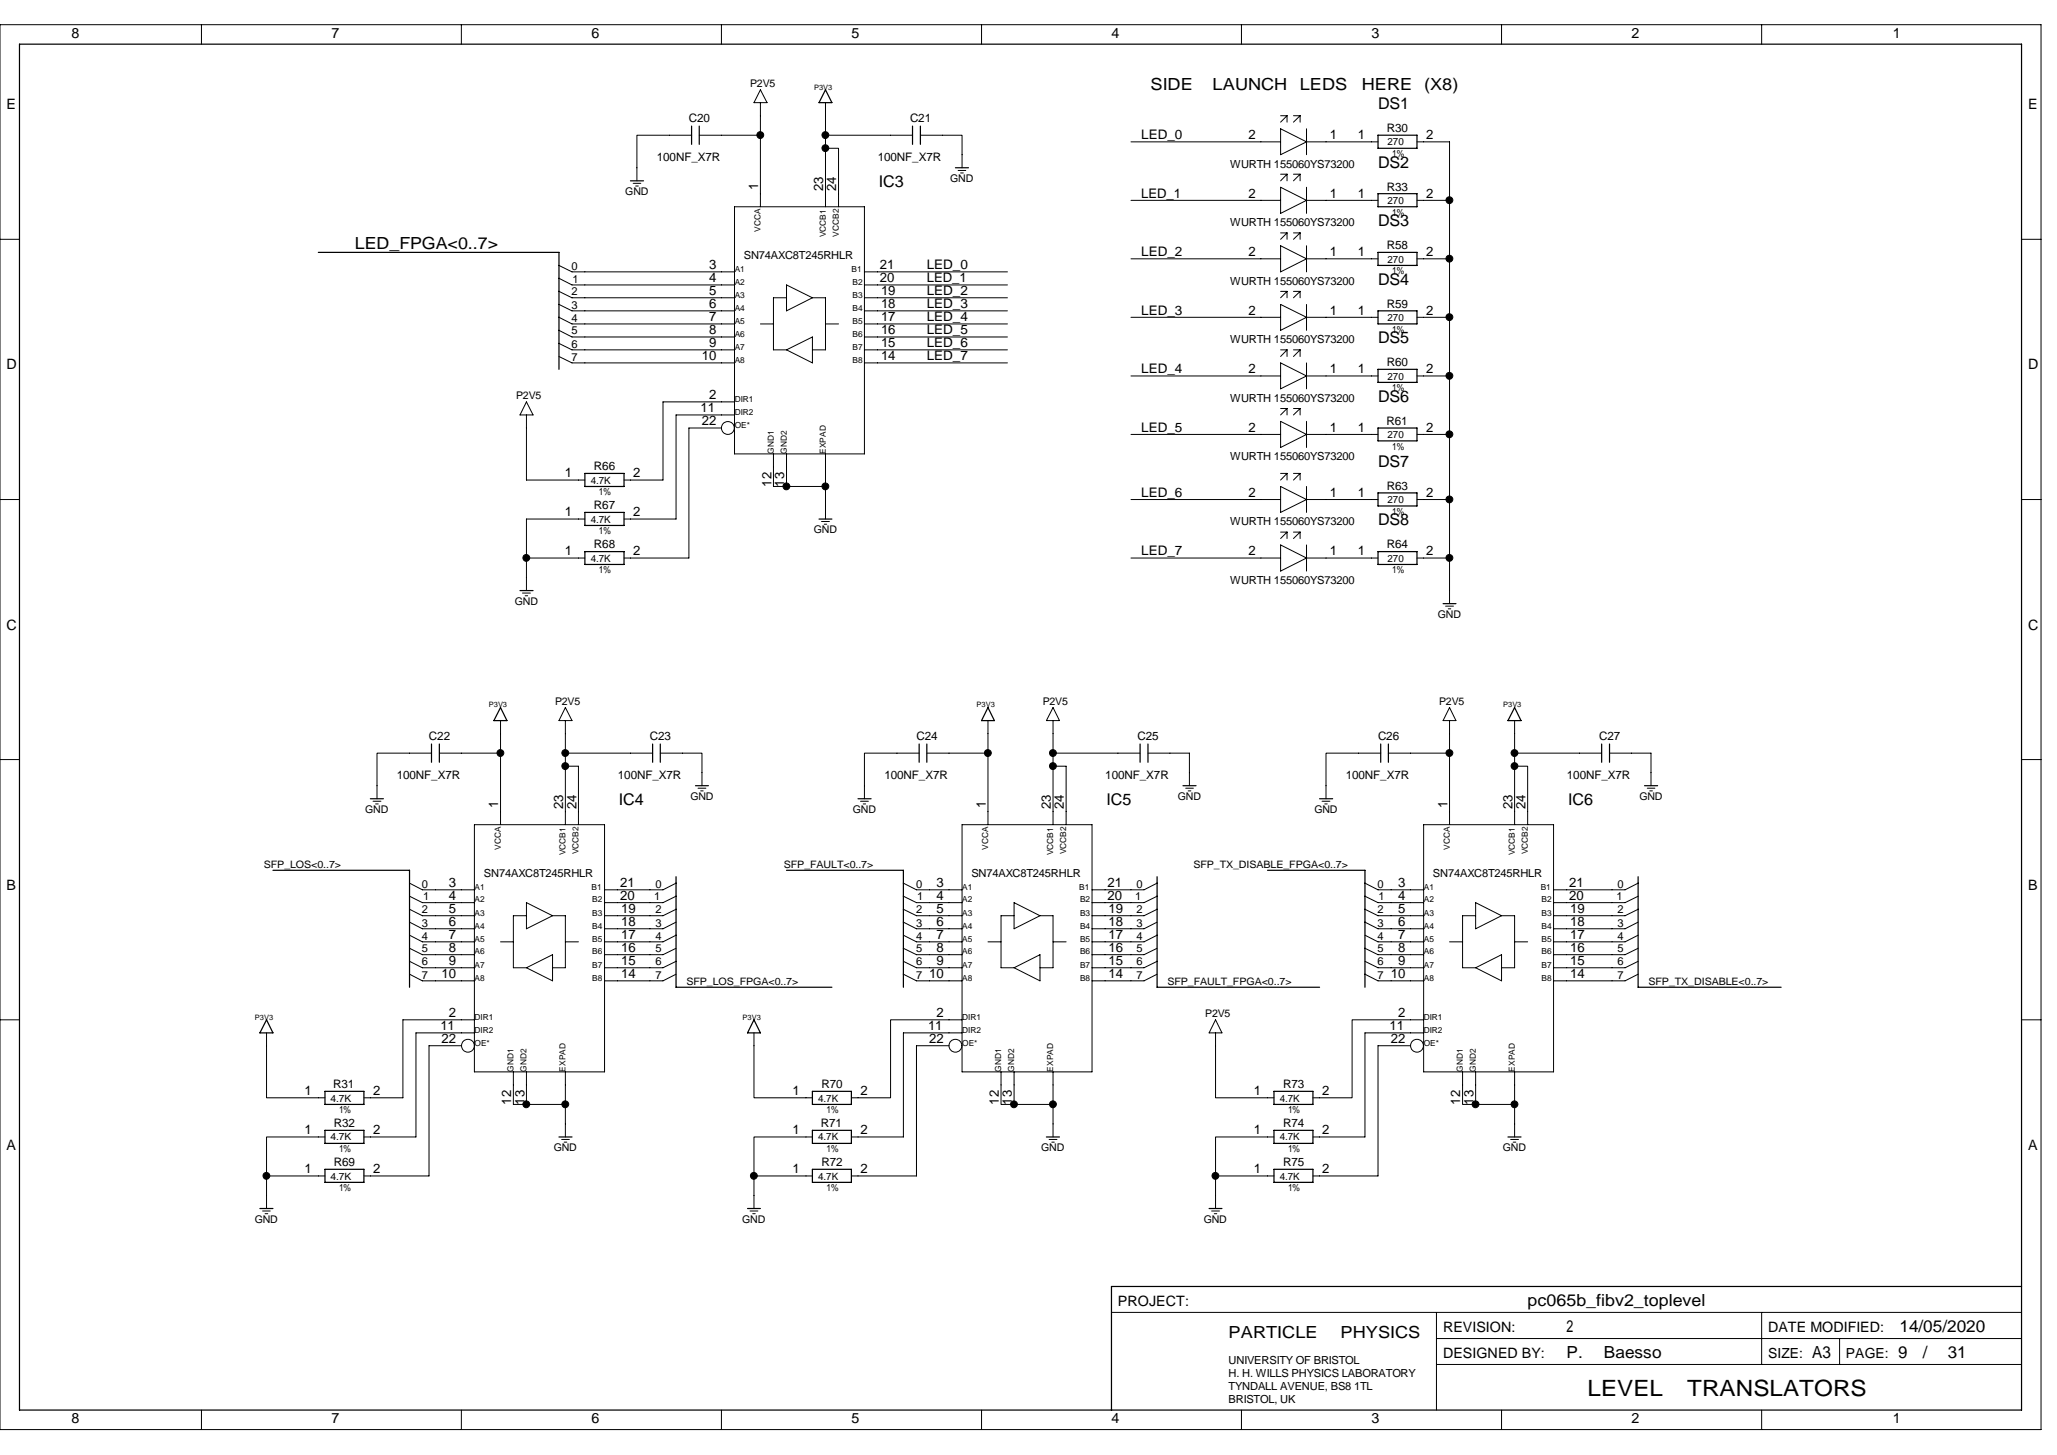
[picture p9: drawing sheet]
<svg xmlns="http://www.w3.org/2000/svg" width="420mm" height="297mm" viewBox="0 0 420 297" stroke-linecap="round" stroke-linejoin="round" font-family="sans-serif">
<g fill="none" stroke="#000" stroke-width=".2">
<path d="M0 5h416.9v286.8h-416.9zM41.1 5v4M94.2 5v4M147.4 5v4M155.3 18.3l1.4 2.7h-2.7zM200.5 5v4M253.6 5v4M306.7 5v4M359.8 5v4M129.3 37.4h1.6M129.8 38h.6M141.3 27.6h-11.2v9.3"/>
<path d="M142.8 27.6h12.5M155.3 21v21.2M168.6 27.6v14.6M168.6 30.3h2.7v11.9M168.6 21v6.6M168.6 27.6h17.8M188 27.6h8.5v6.7M195.7 34.8h1.6M196.2 35.3h.6M231 29h30.6M261.6 26.3l5.3 2.7-5.3 2.6zM261.6 38.2l5.3 2.7-5.3 2.7z"/>
<path d="M261.6 23.6h1.3M261.6 35.6h1.3M262.9 23.6v1.3M262.9 35.6v1.3M262.9 23.6l-1.3 1.3M262.9 35.6l-1.3 1.3M264.2 23.6h1.4M264.2 35.6h1.4M265.6 23.6v1.3M265.6 35.6v1.3M265.6 23.6l-1.4 1.3M265.6 35.6l-1.4 1.3"/>
<path d="M266.9 29h14.6M266.9 26.3v5.3M266.9 38.2v5.4M289.4 29h6.7v11.9h-6.7M0 48.9h4M114.2 54.2l2.6 1.3h33.2M114.2 56.8l2.6 1.4h33.2M114.2 59.5l2.6 1.3h33.2M150 42.2h26.6v50.5h-26.6zM160.7 58.2l5.2 2.6-5.2 2.7zM176.6 55.5h29.2M176.6 58.2h29.2"/>
<path d="M231 40.9h30.6M231 52.8h30.6M261.6 50.2l5.3 2.6-5.3 2.7zM261.6 47.5h1.3M261.6 59.5h1.3M262.9 47.5v1.4M262.9 59.5v1.3M262.9 47.5l-1.3 1.4M262.9 59.5l-1.3 1.3M264.2 47.5h1.4M264.2 59.5h1.4M265.6 47.5v1.4"/>
<path d="M265.6 59.5v1.3M265.6 47.5l-1.4 1.4M265.6 59.5l-1.4 1.3M266.9 50.2v5.3M266.9 40.9h14.6M266.9 52.8h14.6M296.1 40.9v11.9h-6.7M296.1 52.8v12h-6.7M412.9 48.9h4M114.2 62.1l2.6 1.4h33.2M114.2 64.8l2.6 1.3h33.2M114.2 67.4l2.6 1.4h33.2"/>
<path d="M114.2 70.1l2.6 1.3h33.2M114.2 72.8l2.6 1.3h33.2M155.3 66.1h2.7M160.7 71.4l5.2-2.6v5.3zM160.7 60.8h-2.7v10.6h2.7M165.9 60.8h2.7v10.6h-2.7M168.6 66.1h2.7M176.6 60.8h29.2M176.6 63.5h29.2M176.6 66.1h29.2M176.6 68.8h29.2M176.6 71.4h29.2"/>
<path d="M176.6 74.1h29.2M231 64.8h30.6M231 76.8h30.6M261.6 62.1l5.3 2.7-5.3 2.6zM261.6 74.1l5.3 2.7-5.3 2.6zM261.6 71.4h1.3M262.9 71.4v1.4M262.9 71.4l-1.3 1.4M264.2 71.4h1.4M265.6 71.4v1.4M265.6 71.4l-1.4 1.4M266.9 62.1v5.3"/>
<path d="M266.9 74.1v5.3M266.9 64.8h14.6M266.9 76.8h14.6M296.1 64.8v12h-6.7M296.1 76.8v11.9h-6.7M107.5 82l1.4 2.7h-2.7zM107.5 84.7v13.3h12M147.4 87.4h-6.7v26.5h-13.2M150 84.7h-11.9v21.3h-10.6M150 82h-14.6v16h-7.9M158 92.7v6.6h2.7M160.7 92.7v6.6h7.9"/>
<path d="M168.6 92.7v13.3M231 88.7h30.6M261.6 86l5.3 2.7-5.3 2.7zM261.6 99.3l5.3 2.7-5.3 2.6zM261.6 83.4h1.3M261.6 96.6h1.3M262.9 83.4v1.3M262.9 96.6v1.4M262.9 83.4l-1.3 1.3M262.9 96.6l-1.3 1.4M264.2 83.4h1.4M264.2 96.6h1.4"/>
<path d="M265.6 83.4v1.3M265.6 96.6v1.4M265.6 83.4l-1.4 1.3M265.6 96.6l-1.4 1.4M266.9 86v5.4M266.9 99.3v5.3M266.9 88.7h14.6M296.1 88.7v13.3h-6.7M0 102h4M107.5 113.9h12M119.5 106h-12v14.6M167.8 106.5h1.6"/>
<path d="M168.4 107h.5M231 113.9h30.6M231 102h30.6M261.6 111.3l5.3 2.6-5.3 2.7zM261.6 108.6h1.3M262.9 108.6v1.3M262.9 108.6l-1.3 1.3M264.2 108.6h1.4M265.6 108.6v1.3M265.6 108.6l-1.4 1.3M266.9 111.3v5.3M266.9 113.9h14.6"/>
<path d="M266.9 102h14.6M296.1 102v11.9h-6.7M296.1 113.9v9.3M412.9 102h4M106.7 121.1h1.6M107.3 121.6h.5M295.3 123.7h1.6M295.8 124.3h.5M0 155.1h4M88.1 153.8h-11.1v9.3M89.7 153.8h12.5M102.2 147.1v21.3"/>
<path d="M115.5 153.8v14.6M115.5 153.8h17.8M115.5 147.1v6.7M115.5 156.4h2.7v12M115.5 144.4l1.3 2.7h-2.6zM134.9 153.8h8.5v6.6M187.7 153.8h-11.1v9.3M189.3 153.8h12.5M201.8 147.1v21.3M215.1 153.8v14.6M215.1 153.8h17.8M215.1 147.1v6.7"/>
<path d="M215.1 156.4h2.7v12M215.1 144.4l1.3 2.7h-2.7zM234.5 153.8h8.4v6.6M282 153.8h-11.2v9.3M283.6 153.8h12.5M296.1 144.4l1.3 2.7h-2.6zM296.1 147.1v21.3M309.4 153.8v14.6M309.4 156.4h2.6v12M309.4 153.8h17.7M309.4 147.1v6.7M328.8 153.8h8.4v6.6"/>
<path d="M412.9 155.1h4M76.2 163.6h1.6M76.7 164.1h.6M96.9 168.4h26.6v50.4h-26.6zM142.6 160.9h1.6M143.1 161.5h.5M175.8 163.6h1.6M176.3 164.1h.5M196.5 168.4h26.6v50.4h-26.6zM242.2 160.9h1.6M242.7 161.5h.5M270 163.6h1.6"/>
<path d="M270.6 164.1h.5M290.8 168.4h26.5v50.4h-26.5zM336.5 160.9h1.5M337 161.5h.5M83.7 193.6l2.6 1.3h10.6M83.7 196.3l2.6 1.3h10.6M83.7 185.6l2.6 1.3h10.6M83.7 190.9l2.6 1.4h10.6M83.7 198.9l2.6 1.3h10.6M83.7 183l2.6 1.3h10.6M83.7 188.3l2.6 1.3h10.6M83.7 180.3l2.6 1.4h10.6"/>
<path d="M102.2 192.3h2.7M107.5 197.6l5.4-2.7v5.3zM107.5 184.3l5.4 2.6-5.4 2.7zM107.5 186.9h-2.6v10.7h2.6M112.9 186.9h2.6v10.7h-2.6M115.5 192.3h2.7M138.1 193.6l-2.7 1.3h-11.9M138.1 196.3l-2.7 1.3h-11.9M138.1 185.6l-2.7 1.3h-11.9M138.1 190.9l-2.7 1.4h-11.9M138.1 198.9l-2.7 1.3h-11.9M138.1 183l-2.7 1.3h-11.9"/>
<path d="M138.1 188.3l-2.7 1.3h-11.9M138.1 180.3l-2.7 1.4h-11.9M184.5 193.6l2.7 1.3h9.3M184.5 196.3l2.7 1.3h9.3M184.5 185.6l2.7 1.3h9.3M184.5 190.9l2.7 1.4h9.3M184.5 198.9l2.7 1.3h9.3M184.5 183l2.7 1.3h9.3M184.5 188.3l2.7 1.3h9.3M184.5 180.3l2.7 1.4h9.3M201.8 192.3h2.7M207.1 197.6l5.3-2.7v5.3z"/>
<path d="M207.1 184.3l5.3 2.6-5.3 2.7zM207.1 186.9h-2.6v10.7h2.6M212.4 186.9h2.7v10.7h-2.7M215.1 192.3h2.7M236.3 193.6l-2.6 1.3h-10.6M236.3 196.3l-2.6 1.3h-10.6M236.3 185.6l-2.6 1.3h-10.6M236.3 190.9l-2.6 1.4h-10.6M236.3 198.9l-2.6 1.3h-10.6M236.3 183l-2.6 1.3h-10.6M236.3 188.3l-2.6 1.3h-10.6M236.3 180.3l-2.6 1.4h-10.6"/>
<path d="M278.8 193.6l2.7 1.3h9.3M278.8 196.3l2.7 1.3h9.3M278.8 185.6l2.7 1.3h9.3M278.8 190.9l2.7 1.4h9.3M278.8 198.9l2.7 1.3h9.3M278.8 183l2.7 1.3h9.3M278.8 188.3l2.7 1.3h9.3M278.8 180.3l2.7 1.4h9.3M296.1 192.3h2.6M301.4 197.6l5.3-2.7v5.3zM301.4 184.3l5.3 2.6-5.3 2.7zM301.4 186.9h-2.7v10.7h2.7"/>
<path d="M306.7 186.9h2.7v10.7h-2.7M309.4 192.3h2.6M334.6 193.6l-2.7 1.3h-14.6M334.6 196.3l-2.7 1.3h-14.6M334.6 185.6l-2.7 1.3h-14.6M334.6 190.9l-2.7 1.4h-14.6M334.6 198.9l-2.7 1.3h-14.6M334.6 183l-2.7 1.3h-14.6M334.6 188.3l-2.7 1.3h-14.6M334.6 180.3l-2.7 1.4h-14.6M0 208.2h4M54.4 210.9v13.2h12"/>
<path d="M94.2 213.5h-6.6v26.6h-13.3M96.9 210.9h-11.9v21.2h-10.7M96.9 208.2h-14.6v15.9h-8M104.9 218.8v6.7h2.6M107.5 218.8v6.7h8M115.5 218.8v13.3M154 210.9v13.2h11.9M193.8 213.5h-6.6v26.6h-13.3M196.5 208.2h-14.6v15.9h-8M196.5 210.9h-12v21.2h-10.6M204.5 218.8v6.7h2.6M207.1 218.8v6.7h8"/>
<path d="M215.1 218.8v13.3M248.3 210.9v13.2h11.9M248.3 208.2l1.3 2.7h-2.6zM288.1 213.5h-6.6v26.6h-13.3M290.8 208.2h-14.6v15.9h-8M290.8 210.9h-12v21.2h-10.6M298.7 218.8v6.7h2.7M301.4 218.8v6.7h8M309.4 218.8v13.3M412.9 208.2h4M66.4 232.1h-12v8h12M114.7 232.6h1.6"/>
<path d="M115.2 233.2h.6M165.9 232.1h-11.9v8h11.9M214.3 232.6h1.6M214.8 233.2h.5M260.2 232.1h-11.9v8h11.9M308.6 232.6h1.6M309.1 233.2h.5M53.6 247.2h1.6M54.1 247.8h.6M54.4 240.1v6.6M153.2 247.2h1.6M153.8 247.8h.5"/>
<path d="M154 240.1v6.6M247.5 247.2h1.6M248 247.8h.5M248.3 240.1v6.6M227 267.9h185.9M293.4 273.3h119.5M293.4 267.9v20M293.4 278.6h119.5M359.8 267.9v10.7M375.8 273.3v5.3M41.1 287.9v3.9M94.2 287.9v3.9"/>
<path d="M147.4 287.9v3.9M200.5 287.9v3.9M253.6 287.9v3.9M306.7 287.9v3.9M359.8 287.9v3.9"/>
<circle cx="148.7" cy="87.4" r="1.32"/>
<circle cx="95.6" cy="213.5" r="1.32"/>
<circle cx="195.2" cy="213.5" r="1.32"/>
<circle cx="289.4" cy="213.5" r="1.32"/>
</g>
<g fill="none" stroke="#000" stroke-width=".25">
<path d="M4 9h408.9v278.9h-408.9zM168.6 18.3l1.3 2.7h-2.6zM128.8 36.9h2.6M141.3 25.7v3.8M142.8 25.7v3.8M186.4 25.7v3.8M188 25.7v3.8M195.2 34.2h2.6M281.5 27.6h7.9v2.7h-7.9zM281.5 39.5h7.9v2.7h-7.9zM65 51.5h49.2v23.9M281.5 51.5h7.9v2.7h-7.9z"/>
<path d="M281.5 63.5h7.9v2.6h-7.9zM281.5 75.4h7.9v2.7h-7.9zM119.5 96.7h8v2.6h-8zM281.5 87.4h7.9v2.6h-7.9zM119.5 112.6h8v2.6h-8zM119.5 104.6h8v2.7h-8zM167.3 106h2.6M281.5 100.6h7.9v2.7h-7.9zM281.5 112.6h7.9v2.6h-7.9zM106.2 120.6h2.7M294.8 123.2h2.6M88.1 151.9v3.7"/>
<path d="M89.7 151.9v3.7M102.2 144.4l1.3 2.7h-2.6zM133.3 151.9v3.7M134.9 151.9v3.7M187.7 151.9v3.7M189.3 151.9v3.7M201.8 144.4l1.3 2.7h-2.6zM232.9 151.9v3.7M234.5 151.9v3.7M282 151.9v3.7M283.6 151.9v3.7M309.4 144.4l1.3 2.7h-2.7z"/>
<path d="M327.1 151.9v3.7M328.8 151.9v3.7M55.8 177.7h27.9v23.8M75.6 163.1h2.7M138.1 179v22.5h31.8M142.1 160.4h2.6M160.6 177.7h23.9v23.8M175.3 163.1h2.6M236.3 179v22.5h33.2M241.6 160.4h2.7M258.9 177.7h19.9v23.8M269.5 163.1h2.7"/>
<path d="M334.6 179v22.5h29.2M335.9 160.4h2.7M54.4 208.2l1.4 2.7h-2.7zM154 208.2l1.3 2.7h-2.6zM66.4 222.8h7.9v2.7h-7.9zM66.4 230.8h7.9v2.6h-7.9zM66.4 238.7h7.9v2.7h-7.9zM114.2 232.1h2.6M165.9 222.8h8v2.7h-8zM165.9 230.8h8v2.6h-8zM165.9 238.7h8v2.7h-8zM213.7 232.1h2.7"/>
<path d="M260.2 222.8h8v2.7h-8zM260.2 230.8h8v2.6h-8zM260.2 238.7h8v2.7h-8zM308 232.1h2.7M53.1 246.7h2.7M152.7 246.7h2.6M247 246.7h2.6M412.9 262.6h-185.9v25.3"/>
</g>
<g fill="#000" stroke="#000" stroke-width=".2">
<circle cx="155.3" cy="27.6" r=".7"/>
<circle cx="168.6" cy="27.6" r=".7"/>
<circle cx="168.6" cy="30.2" r=".7"/>
<circle cx="296.1" cy="52.8" r=".7"/>
<circle cx="296.1" cy="40.9" r=".7"/>
<circle cx="296.1" cy="76.7" r=".7"/>
<circle cx="296.1" cy="64.7" r=".7"/>
<circle cx="160.6" cy="99.3" r=".7"/>
<circle cx="168.6" cy="99.3" r=".7"/>
<circle cx="296.1" cy="88.7" r=".7"/>
<circle cx="107.5" cy="113.9" r=".7"/>
<circle cx="296.1" cy="113.9" r=".7"/>
<circle cx="296.1" cy="102" r=".7"/>
<circle cx="102.2" cy="153.7" r=".7"/>
<circle cx="115.5" cy="156.4" r=".7"/>
<circle cx="115.5" cy="153.7" r=".7"/>
<circle cx="201.8" cy="153.7" r=".7"/>
<circle cx="215.1" cy="156.4" r=".7"/>
<circle cx="215.1" cy="153.7" r=".7"/>
<circle cx="296.1" cy="153.7" r=".7"/>
<circle cx="309.3" cy="156.4" r=".7"/>
<circle cx="309.3" cy="153.7" r=".7"/>
<circle cx="107.5" cy="225.4" r=".7"/>
<circle cx="115.5" cy="225.4" r=".7"/>
<circle cx="207.1" cy="225.4" r=".7"/>
<circle cx="215.1" cy="225.4" r=".7"/>
<circle cx="301.4" cy="225.4" r=".7"/>
<circle cx="309.3" cy="225.4" r=".7"/>
<circle cx="54.4" cy="240" r=".7"/>
<circle cx="154" cy="240" r=".7"/>
<circle cx="248.3" cy="240" r=".7"/>
</g>
<g font-size="4.6">
<text x="324.3" y="284.9">LEVEL</text>
<text x="344.6" y="284.9">TRANSLATORS</text>
</g>
<g font-size="3.4">
<text x="235" y="18.3">SIDE</text>
<text x="247.7" y="18.3">LAUNCH</text>
<text x="265.5" y="18.3">LEDS</text>
<text x="278.2" y="18.3">HERE</text>
<text x="290.9" y="18.3">(X8)</text>
<text x="72.5" y="50.9">LED_FPGA&lt;0..7&gt;</text>
<text x="312" y="266.6">pc065b_fibv2_toplevel</text>
<text x="250.9" y="273.2">PARTICLE</text>
<text x="273.8" y="273.2">PHYSICS</text>
<text x="320" y="271.9">2</text>
<text x="388" y="271.9">14/05/2020</text>
<text x="320" y="277.2">P.</text>
<text x="327.6" y="277.2">Baesso</text>
<text x="370.1" y="277.2">A3</text>
<text x="387.7" y="277.2">9</text>
<text x="392.8" y="277.2">/</text>
<text x="397.8" y="277.2">31</text>
</g>
<g font-size="3.3">
<text x="281.5" y="22.3">DS1</text>
<text x="281.5" y="34.2">DS2</text>
<text x="179.5" y="38.2">IC3</text>
<text x="281.5" y="46.2">DS3</text>
<text x="281.5" y="58.2">DS4</text>
<text x="281.5" y="70.1">DS5</text>
<text x="281.5" y="82">DS6</text>
<text x="281.5" y="95.3">DS7</text>
<text x="281.5" y="107.3">DS8</text>
<text x="126.4" y="164.4">IC4</text>
<text x="226" y="164.4">IC5</text>
<text x="320.3" y="164.4">IC6</text>
</g>
<g font-size="2.9">
<text x="14.6" y="7.7">8</text>
<text x="67.7" y="7.7">7</text>
<text x="120.8" y="7.7">6</text>
<text x="173.9" y="7.7">5</text>
<text x="227" y="7.7">4</text>
<text x="280.2" y="7.7">3</text>
<text x="333.2" y="7.7">2</text>
<text x="386.6" y="7.7">1</text>
<text x="1.3" y="22.3">E</text>
<text x="414.3" y="22.3">E</text>
<text x="1.3" y="75.4">D</text>
<text x="414.3" y="75.4">D</text>
<text x="1.3" y="128.5">C</text>
<text x="414.3" y="128.5">C</text>
<text x="1.3" y="181.7">B</text>
<text x="414.3" y="181.7">B</text>
<text x="1.3" y="234.7">A</text>
<text x="414.3" y="234.7">A</text>
<text x="228.3" y="266.6">PROJECT:</text>
<text x="294.8" y="271.9">REVISION:</text>
<text x="361.1" y="271.9">DATE MODIFIED:</text>
<text x="294.8" y="277.2">DESIGNED BY:</text>
<text x="14.6" y="290.5">8</text>
<text x="67.7" y="290.5">7</text>
<text x="120.8" y="290.5">6</text>
<text x="173.9" y="290.5">5</text>
<text x="227" y="290.5">4</text>
<text x="280.2" y="290.5">3</text>
<text x="333.2" y="290.5">2</text>
<text x="386.6" y="290.5">1</text>
</g>
<g font-size="2.8">
<text x="361.1" y="277.2">SIZE:</text>
<text x="377.1" y="277.2">PAGE:</text>
</g>
<g font-size="2.7">
<text x="233.1" y="28.4">LED_0</text>
<text x="255" y="28.4">2</text>
<text x="271.6" y="28.4">1</text>
<text x="277.3" y="28.4">1</text>
<text x="291.3" y="28.4">2</text>
<text x="154.9" y="38.8" transform="rotate(-90 154.9 38.8)">1</text>
<text x="168.1" y="39" transform="rotate(-90 168.1 39)">23</text>
<text x="170.8" y="39" transform="rotate(-90 170.8 39)">24</text>
<text x="233.1" y="40.3">LED_1</text>
<text x="255" y="40.3">2</text>
<text x="271.6" y="40.3">1</text>
<text x="277.3" y="40.3">1</text>
<text x="291.3" y="40.3">2</text>
<text x="233.1" y="52.3">LED_2</text>
<text x="255" y="52.3">2</text>
<text x="271.6" y="52.3">1</text>
<text x="277.3" y="52.3">1</text>
<text x="291.3" y="52.3">2</text>
<text x="144.8" y="55">3</text>
<text x="144.8" y="57.6">4</text>
<text x="179.7" y="55">21</text>
<text x="179.7" y="57.6">20</text>
<text x="189.3" y="57.6">LED_1</text>
<text x="189.3" y="55">LED_0</text>
<text x="144.8" y="60.3">5</text>
<text x="144.8" y="65.6">7</text>
<text x="144.8" y="63">6</text>
<text x="180" y="63">18</text>
<text x="180" y="65.6">17</text>
<text x="180" y="60.3">19</text>
<text x="189.3" y="60.3">LED_2</text>
<text x="189.3" y="65.6">LED_4</text>
<text x="189.3" y="63">LED_3</text>
<text x="233.1" y="64.3">LED_3</text>
<text x="255" y="64.3">2</text>
<text x="271.6" y="64.3">1</text>
<text x="277.3" y="64.3">1</text>
<text x="291.3" y="64.3">2</text>
<text x="144.8" y="70.9">9</text>
<text x="144.8" y="68.2">8</text>
<text x="180" y="70.9">15</text>
<text x="180" y="68.2">16</text>
<text x="189.3" y="70.9">LED_6</text>
<text x="189.3" y="68.2">LED_5</text>
<text x="143.3" y="73.5">10</text>
<text x="180" y="73.5">14</text>
<text x="189.3" y="73.5">LED_7</text>
<text x="233.1" y="76.2">LED_4</text>
<text x="255" y="76.2">2</text>
<text x="271.6" y="76.2">1</text>
<text x="277.3" y="76.2">1</text>
<text x="291.3" y="76.2">2</text>
<text x="144.8" y="81.5">2</text>
<text x="143.1" y="84.2">11</text>
<text x="143.3" y="86.8">22</text>
<text x="233.1" y="88.1">LED_5</text>
<text x="255" y="88.1">2</text>
<text x="271.6" y="88.1">1</text>
<text x="277.3" y="88.1">1</text>
<text x="291.3" y="88.1">2</text>
<text x="115.4" y="97.5">1</text>
<text x="129.3" y="97.5">2</text>
<text x="157.6" y="99.4" transform="rotate(-90 157.6 99.4)">12</text>
<text x="160.2" y="99.4" transform="rotate(-90 160.2 99.4)">13</text>
<text x="233.1" y="101.4">LED_6</text>
<text x="255" y="101.4">2</text>
<text x="271.6" y="101.4">1</text>
<text x="277.3" y="101.4">1</text>
<text x="291.3" y="101.4">2</text>
<text x="115.4" y="105.4">1</text>
<text x="129.3" y="105.4">2</text>
<text x="115.4" y="113.4">1</text>
<text x="129.3" y="113.4">2</text>
<text x="233.1" y="113.4">LED_7</text>
<text x="255" y="113.4">2</text>
<text x="271.6" y="113.4">1</text>
<text x="277.3" y="113.4">1</text>
<text x="291.3" y="113.4">2</text>
<text x="101.8" y="165" transform="rotate(-90 101.8 165)">1</text>
<text x="115.1" y="165.2" transform="rotate(-90 115.1 165.2)">23</text>
<text x="117.7" y="165.2" transform="rotate(-90 117.7 165.2)">24</text>
<text x="201.4" y="165" transform="rotate(-90 201.4 165)">1</text>
<text x="214.6" y="165.2" transform="rotate(-90 214.6 165.2)">23</text>
<text x="217.3" y="165.2" transform="rotate(-90 217.3 165.2)">24</text>
<text x="295.7" y="165" transform="rotate(-90 295.7 165)">1</text>
<text x="308.9" y="165.2" transform="rotate(-90 308.9 165.2)">23</text>
<text x="311.6" y="165.2" transform="rotate(-90 311.6 165.2)">24</text>
<text x="91.7" y="181.1">3</text>
<text x="91.7" y="183.8">4</text>
<text x="126.7" y="181.1">21</text>
<text x="126.7" y="183.8">20</text>
<text x="191.3" y="181.1">3</text>
<text x="191.3" y="183.8">4</text>
<text x="226.2" y="181.1">21</text>
<text x="226.2" y="183.8">20</text>
<text x="285.6" y="181.1">3</text>
<text x="285.6" y="183.8">4</text>
<text x="320.5" y="181.1">21</text>
<text x="320.5" y="183.8">20</text>
<text x="91.7" y="186.4">5</text>
<text x="91.7" y="191.7">7</text>
<text x="91.7" y="189.1">6</text>
<text x="126.9" y="189.1">18</text>
<text x="126.9" y="191.7">17</text>
<text x="126.9" y="186.4">19</text>
<text x="191.3" y="186.4">5</text>
<text x="191.3" y="191.7">7</text>
<text x="191.3" y="189.1">6</text>
<text x="226.4" y="189.1">18</text>
<text x="226.4" y="191.7">17</text>
<text x="226.4" y="186.4">19</text>
<text x="285.6" y="186.4">5</text>
<text x="285.6" y="191.7">7</text>
<text x="285.6" y="189.1">6</text>
<text x="320.7" y="189.1">18</text>
<text x="320.7" y="191.7">17</text>
<text x="320.7" y="186.4">19</text>
<text x="91.7" y="197">9</text>
<text x="91.7" y="194.4">8</text>
<text x="126.9" y="197">15</text>
<text x="126.9" y="194.4">16</text>
<text x="191.3" y="197">9</text>
<text x="191.3" y="194.4">8</text>
<text x="226.4" y="197">15</text>
<text x="226.4" y="194.4">16</text>
<text x="285.6" y="197">9</text>
<text x="285.6" y="194.4">8</text>
<text x="320.7" y="197">15</text>
<text x="320.7" y="194.4">16</text>
<text x="90.2" y="199.7">10</text>
<text x="126.9" y="199.7">14</text>
<text x="189.8" y="199.7">10</text>
<text x="226.4" y="199.7">14</text>
<text x="284.1" y="199.7">10</text>
<text x="320.7" y="199.7">14</text>
<text x="91.7" y="207.6">2</text>
<text x="191.3" y="207.6">2</text>
<text x="285.6" y="207.6">2</text>
<text x="90" y="210.3">11</text>
<text x="90.2" y="213">22</text>
<text x="189.6" y="210.3">11</text>
<text x="189.8" y="213">22</text>
<text x="283.8" y="210.3">11</text>
<text x="284.1" y="213">22</text>
<text x="62.2" y="223.6">1</text>
<text x="76.2" y="223.6">2</text>
<text x="104.4" y="225.5" transform="rotate(-90 104.4 225.5)">12</text>
<text x="107.1" y="225.5" transform="rotate(-90 107.1 225.5)">13</text>
<text x="161.8" y="223.6">1</text>
<text x="175.8" y="223.6">2</text>
<text x="204" y="225.5" transform="rotate(-90 204 225.5)">12</text>
<text x="206.7" y="225.5" transform="rotate(-90 206.7 225.5)">13</text>
<text x="256.1" y="223.6">1</text>
<text x="270" y="223.6">2</text>
<text x="298.3" y="225.5" transform="rotate(-90 298.3 225.5)">12</text>
<text x="300.9" y="225.5" transform="rotate(-90 300.9 225.5)">13</text>
<text x="62.2" y="231.6">1</text>
<text x="76.2" y="231.6">2</text>
<text x="161.8" y="231.6">1</text>
<text x="175.8" y="231.6">2</text>
<text x="256.1" y="231.6">1</text>
<text x="270" y="231.6">2</text>
<text x="62.2" y="239.5">1</text>
<text x="76.2" y="239.5">2</text>
<text x="161.8" y="239.5">1</text>
<text x="175.8" y="239.5">2</text>
<text x="256.1" y="239.5">1</text>
<text x="270" y="239.5">2</text>
</g>
<g font-size="2.4">
<text x="140.7" y="24.9">C20</text>
<text x="185.9" y="24.9">C21</text>
<text x="283.3" y="27">R30</text>
<text x="134.2" y="32.9">100NF_X7R</text>
<text x="179.3" y="32.9">100NF_X7R</text>
<text x="283.3" y="38.9">R33</text>
<text x="283.3" y="50.9">R58</text>
<text x="283.3" y="62.8">R59</text>
<text x="283.3" y="74.8">R60</text>
<text x="283.2" y="86.7">R61</text>
<text x="121.3" y="96">R66</text>
<text x="283.3" y="100">R63</text>
<text x="121.3" y="104">R67</text>
<text x="121.3" y="112">R68</text>
<text x="283.3" y="112">R64</text>
<text x="87.6" y="151.1">C22</text>
<text x="132.8" y="151.1">C23</text>
<text x="187.2" y="151.1">C24</text>
<text x="232.4" y="151.1">C25</text>
<text x="281.5" y="151.1">C26</text>
<text x="326.6" y="151.1">C27</text>
<text x="81" y="159">100NF_X7R</text>
<text x="126.2" y="159">100NF_X7R</text>
<text x="180.6" y="159">100NF_X7R</text>
<text x="225.8" y="159">100NF_X7R</text>
<text x="274.9" y="159">100NF_X7R</text>
<text x="320" y="159">100NF_X7R</text>
<text x="68.1" y="222.2">R31</text>
<text x="167.8" y="222.2">R70</text>
<text x="262.1" y="222.2">R73</text>
<text x="68.2" y="230.1">R32</text>
<text x="167.7" y="230.1">R71</text>
<text x="262.1" y="230.1">R74</text>
<text x="68.2" y="238.1">R69</text>
<text x="167.8" y="238.1">R72</text>
<text x="262.1" y="238.1">R75</text>
</g>
<g font-size="2.3">
<text x="251.3" y="34.2">WURTH 155060YS73200</text>
<text x="251.3" y="46.1">WURTH 155060YS73200</text>
<text x="151.9" y="52.8">SN74AXC8T245RHLR</text>
<text x="116.7" y="55">0</text>
<text x="116.9" y="57.7">1</text>
<text x="251.3" y="58.1">WURTH 155060YS73200</text>
<text x="116.7" y="65.7">4</text>
<text x="116.7" y="63">3</text>
<text x="116.7" y="60.3">2</text>
<text x="116.7" y="71">6</text>
<text x="116.7" y="68.3">5</text>
<text x="251.3" y="70.1">WURTH 155060YS73200</text>
<text x="116.7" y="73.6">7</text>
<text x="251.3" y="82">WURTH 155060YS73200</text>
<text x="251.3" y="93.9">WURTH 155060YS73200</text>
<text x="251.3" y="107.2">WURTH 155060YS73200</text>
<text x="251.3" y="119.2">WURTH 155060YS73200</text>
<text x="98.8" y="178.9">SN74AXC8T245RHLR</text>
<text x="198.4" y="178.9">SN74AXC8T245RHLR</text>
<text x="292.7" y="178.9">SN74AXC8T245RHLR</text>
<text x="86.2" y="181.2">0</text>
<text x="86.4" y="183.8">1</text>
<text x="133.6" y="183.8">1</text>
<text x="133.9" y="181.2">0</text>
<text x="187.1" y="181.2">0</text>
<text x="187.3" y="183.8">1</text>
<text x="231.9" y="183.8">1</text>
<text x="232.1" y="181.2">0</text>
<text x="281.4" y="181.2">0</text>
<text x="281.6" y="183.8">1</text>
<text x="330.2" y="183.8">1</text>
<text x="330.4" y="181.2">0</text>
<text x="86.2" y="191.8">4</text>
<text x="86.2" y="189.1">3</text>
<text x="86.2" y="186.5">2</text>
<text x="133.9" y="191.8">4</text>
<text x="133.9" y="189.1">3</text>
<text x="133.9" y="186.5">2</text>
<text x="187.1" y="191.8">4</text>
<text x="187.1" y="189.1">3</text>
<text x="187.1" y="186.5">2</text>
<text x="232.1" y="191.8">4</text>
<text x="232.1" y="189.1">3</text>
<text x="232.1" y="186.5">2</text>
<text x="281.4" y="189.1">3</text>
<text x="281.4" y="186.5">2</text>
<text x="281.4" y="191.8">4</text>
<text x="330.4" y="189.1">3</text>
<text x="330.4" y="191.8">4</text>
<text x="330.4" y="186.5">2</text>
<text x="86.2" y="197.1">6</text>
<text x="86.2" y="194.4">5</text>
<text x="133.9" y="197.1">6</text>
<text x="133.9" y="194.4">5</text>
<text x="187.1" y="197.1">6</text>
<text x="187.1" y="194.4">5</text>
<text x="232.1" y="197.1">6</text>
<text x="232.1" y="194.4">5</text>
<text x="281.4" y="194.4">5</text>
<text x="281.4" y="197.1">6</text>
<text x="330.4" y="197.1">6</text>
<text x="330.4" y="194.4">5</text>
<text x="86.2" y="199.8">7</text>
<text x="133.9" y="199.8">7</text>
<text x="187.1" y="199.8">7</text>
<text x="232.1" y="199.8">7</text>
<text x="281.4" y="199.8">7</text>
<text x="330.4" y="199.8">7</text>
<text x="250.9" y="278.5">UNIVERSITY OF BRISTOL</text>
<text x="250.9" y="281.2">H. H. WILLS PHYSICS LABORATORY</text>
<text x="250.9" y="283.8">TYNDALL AVENUE, BS8 1TL</text>
<text x="250.9" y="286.5">BRISTOL, UK</text>
</g>
<g font-size="2.2">
<text x="153.2" y="17.8">P2V5</text>
<text x="127.7" y="39.8">GND</text>
<text x="194.1" y="37.2">GND</text>
<text x="105.4" y="81.5">P2V5</text>
<text x="166.2" y="108.9">GND</text>
<text x="105.2" y="123.5">GND</text>
<text x="293.7" y="126.2">GND</text>
<text x="113.4" y="143.9">P2V5</text>
<text x="213" y="143.9">P2V5</text>
<text x="294" y="143.9">P2V5</text>
<text x="74.6" y="166">GND</text>
<text x="141" y="163.3">GND</text>
<text x="174.2" y="166">GND</text>
<text x="240.6" y="163.3">GND</text>
<text x="268.5" y="166">GND</text>
<text x="334.9" y="163.3">GND</text>
<text x="246.2" y="207.6">P2V5</text>
<text x="113.1" y="235">GND</text>
<text x="212.7" y="235">GND</text>
<text x="307" y="235">GND</text>
<text x="52" y="249.6">GND</text>
<text x="151.6" y="249.6">GND</text>
<text x="245.9" y="249.6">GND</text>
</g>
<g font-size="2.1">
<text x="53.9" y="177.1">SFP_LOS&lt;0..7&gt;</text>
<text x="160.1" y="177.1">SFP_FAULT&lt;0..7&gt;</text>
<text x="243.8" y="177.1">SFP_TX_DISABLE_FPGA&lt;0..7&gt;</text>
<text x="140.2" y="201">SFP_LOS_FPGA&lt;0..7&gt;</text>
<text x="238.5" y="201">SFP_FAULT_FPGA&lt;0..7&gt;</text>
<text x="336.7" y="201">SFP_TX_DISABLE&lt;0..7&gt;</text>
</g>
<g font-size="2">
<text x="283.4" y="29.7">270</text>
<text x="284.3" y="32.1">1%</text>
<text x="283.4" y="41.7">270</text>
<text x="284.3" y="44">1%</text>
<text x="283.4" y="53.6">270</text>
<text x="284.3" y="56">1%</text>
<text x="283.4" y="65.5">270</text>
<text x="284.3" y="67.9">1%</text>
<text x="283.4" y="77.5">270</text>
<text x="284.3" y="79.9">1%</text>
<text x="283.4" y="89.5">270</text>
<text x="284.3" y="91.8">1%</text>
<text x="120.6" y="98.7">4.7K</text>
<text x="122.3" y="101.1">1%</text>
<text x="120.6" y="106.7">4.7K</text>
<text x="283.4" y="102.7">270</text>
<text x="284.3" y="105.1">1%</text>
<text x="122.3" y="109.1">1%</text>
<text x="120.6" y="114.7">4.7K</text>
<text x="122.3" y="117.1">1%</text>
<text x="283.4" y="114.7">270</text>
<text x="284.3" y="117.1">1%</text>
<text x="67.5" y="224.9">4.7K</text>
<text x="69.3" y="227.3">1%</text>
<text x="167.1" y="224.9">4.7K</text>
<text x="168.8" y="227.3">1%</text>
<text x="261.4" y="224.9">4.7K</text>
<text x="263.1" y="227.3">1%</text>
<text x="67.5" y="232.8">4.7K</text>
<text x="167.1" y="232.8">4.7K</text>
<text x="261.4" y="232.8">4.7K</text>
<text x="69.3" y="235.2">1%</text>
<text x="168.8" y="235.2">1%</text>
<text x="263.1" y="235.2">1%</text>
<text x="67.5" y="240.8">4.7K</text>
<text x="69.3" y="243.2">1%</text>
<text x="167.1" y="240.8">4.7K</text>
<text x="168.8" y="243.2">1%</text>
<text x="261.4" y="240.8">4.7K</text>
<text x="263.1" y="243.2">1%</text>
</g>
<g font-size="1.7">
<text x="155.4" y="47.4" transform="rotate(-90 155.4 47.4)">VCCA</text>
<text x="168.7" y="48.5" transform="rotate(-90 168.7 48.5)">VCCB1</text>
<text x="171.3" y="48.3" transform="rotate(-90 171.3 48.3)">VCCB2</text>
<text x="150.1" y="55.5">A1</text>
<text x="150.1" y="58.1">A2</text>
<text x="173.9" y="55.5">B1</text>
<text x="174.1" y="58.1">B2</text>
<text x="150.1" y="60.7">A3</text>
<text x="150.1" y="63.4">A4</text>
<text x="174.1" y="63.4">B4</text>
<text x="174.1" y="60.7">B3</text>
<text x="150.1" y="71.4">A7</text>
<text x="150.1" y="68.7">A6</text>
<text x="150.1" y="66.1">A5</text>
<text x="174.1" y="71.4">B7</text>
<text x="174.1" y="68.7">B6</text>
<text x="174.1" y="66.1">B5</text>
<text x="150.1" y="74">A8</text>
<text x="174.1" y="74">B8</text>
<text x="150.1" y="82">DIR1</text>
<text x="150.1" y="87.3">OE*</text>
<text x="150.1" y="84.7">DIR2</text>
<text x="158" y="92.6" transform="rotate(-90 158 92.6)">GND1</text>
<text x="160.7" y="92.6" transform="rotate(-90 160.7 92.6)">GND2</text>
<text x="168.7" y="92.6" transform="rotate(-90 168.7 92.6)">EXPAD</text>
<text x="102.3" y="173.5" transform="rotate(-90 102.3 173.5)">VCCA</text>
<text x="201.8" y="173.5" transform="rotate(-90 201.8 173.5)">VCCA</text>
<text x="296.1" y="173.5" transform="rotate(-90 296.1 173.5)">VCCA</text>
<text x="115.5" y="174.6" transform="rotate(-90 115.5 174.6)">VCCB1</text>
<text x="118.2" y="174.4" transform="rotate(-90 118.2 174.4)">VCCB2</text>
<text x="215.1" y="174.6" transform="rotate(-90 215.1 174.6)">VCCB1</text>
<text x="217.8" y="174.4" transform="rotate(-90 217.8 174.4)">VCCB2</text>
<text x="309.4" y="174.6" transform="rotate(-90 309.4 174.6)">VCCB1</text>
<text x="312.1" y="174.4" transform="rotate(-90 312.1 174.4)">VCCB2</text>
<text x="96.9" y="181.6">A1</text>
<text x="96.9" y="184.2">A2</text>
<text x="120.8" y="181.6">B1</text>
<text x="121" y="184.2">B2</text>
<text x="196.6" y="181.6">A1</text>
<text x="196.6" y="184.2">A2</text>
<text x="220.4" y="181.6">B1</text>
<text x="220.6" y="184.2">B2</text>
<text x="290.8" y="181.6">A1</text>
<text x="290.8" y="184.2">A2</text>
<text x="314.7" y="181.6">B1</text>
<text x="314.9" y="184.2">B2</text>
<text x="96.9" y="186.9">A3</text>
<text x="96.9" y="189.6">A4</text>
<text x="121" y="189.6">B4</text>
<text x="121" y="186.9">B3</text>
<text x="196.6" y="186.9">A3</text>
<text x="196.6" y="189.6">A4</text>
<text x="220.6" y="189.6">B4</text>
<text x="220.6" y="186.9">B3</text>
<text x="290.8" y="186.9">A3</text>
<text x="290.8" y="189.6">A4</text>
<text x="314.9" y="189.6">B4</text>
<text x="314.9" y="186.9">B3</text>
<text x="96.9" y="197.5">A7</text>
<text x="96.9" y="194.9">A6</text>
<text x="96.9" y="192.2">A5</text>
<text x="121" y="197.5">B7</text>
<text x="121" y="194.9">B6</text>
<text x="121" y="192.2">B5</text>
<text x="196.6" y="197.5">A7</text>
<text x="196.6" y="194.9">A6</text>
<text x="196.6" y="192.2">A5</text>
<text x="220.6" y="197.5">B7</text>
<text x="220.6" y="194.9">B6</text>
<text x="220.6" y="192.2">B5</text>
<text x="290.8" y="197.5">A7</text>
<text x="290.8" y="194.9">A6</text>
<text x="290.8" y="192.2">A5</text>
<text x="314.9" y="197.5">B7</text>
<text x="314.9" y="194.9">B6</text>
<text x="314.9" y="192.2">B5</text>
<text x="96.9" y="200.2">A8</text>
<text x="121" y="200.2">B8</text>
<text x="196.6" y="200.2">A8</text>
<text x="220.6" y="200.2">B8</text>
<text x="290.8" y="200.2">A8</text>
<text x="314.9" y="200.2">B8</text>
<text x="96.9" y="208.2">DIR1</text>
<text x="196.6" y="208.2">DIR1</text>
<text x="290.8" y="208.2">DIR1</text>
<text x="96.9" y="213.4">OE*</text>
<text x="96.9" y="210.8">DIR2</text>
<text x="196.6" y="213.4">OE*</text>
<text x="196.6" y="210.8">DIR2</text>
<text x="290.8" y="213.4">OE*</text>
<text x="290.8" y="210.8">DIR2</text>
<text x="104.9" y="218.8" transform="rotate(-90 104.9 218.8)">GND1</text>
<text x="107.6" y="218.8" transform="rotate(-90 107.6 218.8)">GND2</text>
<text x="115.5" y="218.8" transform="rotate(-90 115.5 218.8)">EXPAD</text>
<text x="204.5" y="218.8" transform="rotate(-90 204.5 218.8)">GND1</text>
<text x="207.2" y="218.8" transform="rotate(-90 207.2 218.8)">GND2</text>
<text x="215.1" y="218.8" transform="rotate(-90 215.1 218.8)">EXPAD</text>
<text x="298.8" y="218.8" transform="rotate(-90 298.8 218.8)">GND1</text>
<text x="301.5" y="218.8" transform="rotate(-90 301.5 218.8)">GND2</text>
<text x="309.4" y="218.8" transform="rotate(-90 309.4 218.8)">EXPAD</text>
</g>
<g font-size="1.5">
<text x="166.3" y="18.3">P3V3</text>
<text x="99.9" y="144.4">P3V3</text>
<text x="199.5" y="144.4">P3V3</text>
<text x="307" y="144.4">P3V3</text>
<text x="52.1" y="208.2">P3V3</text>
<text x="151.7" y="208.2">P3V3</text>
</g>
</svg>
